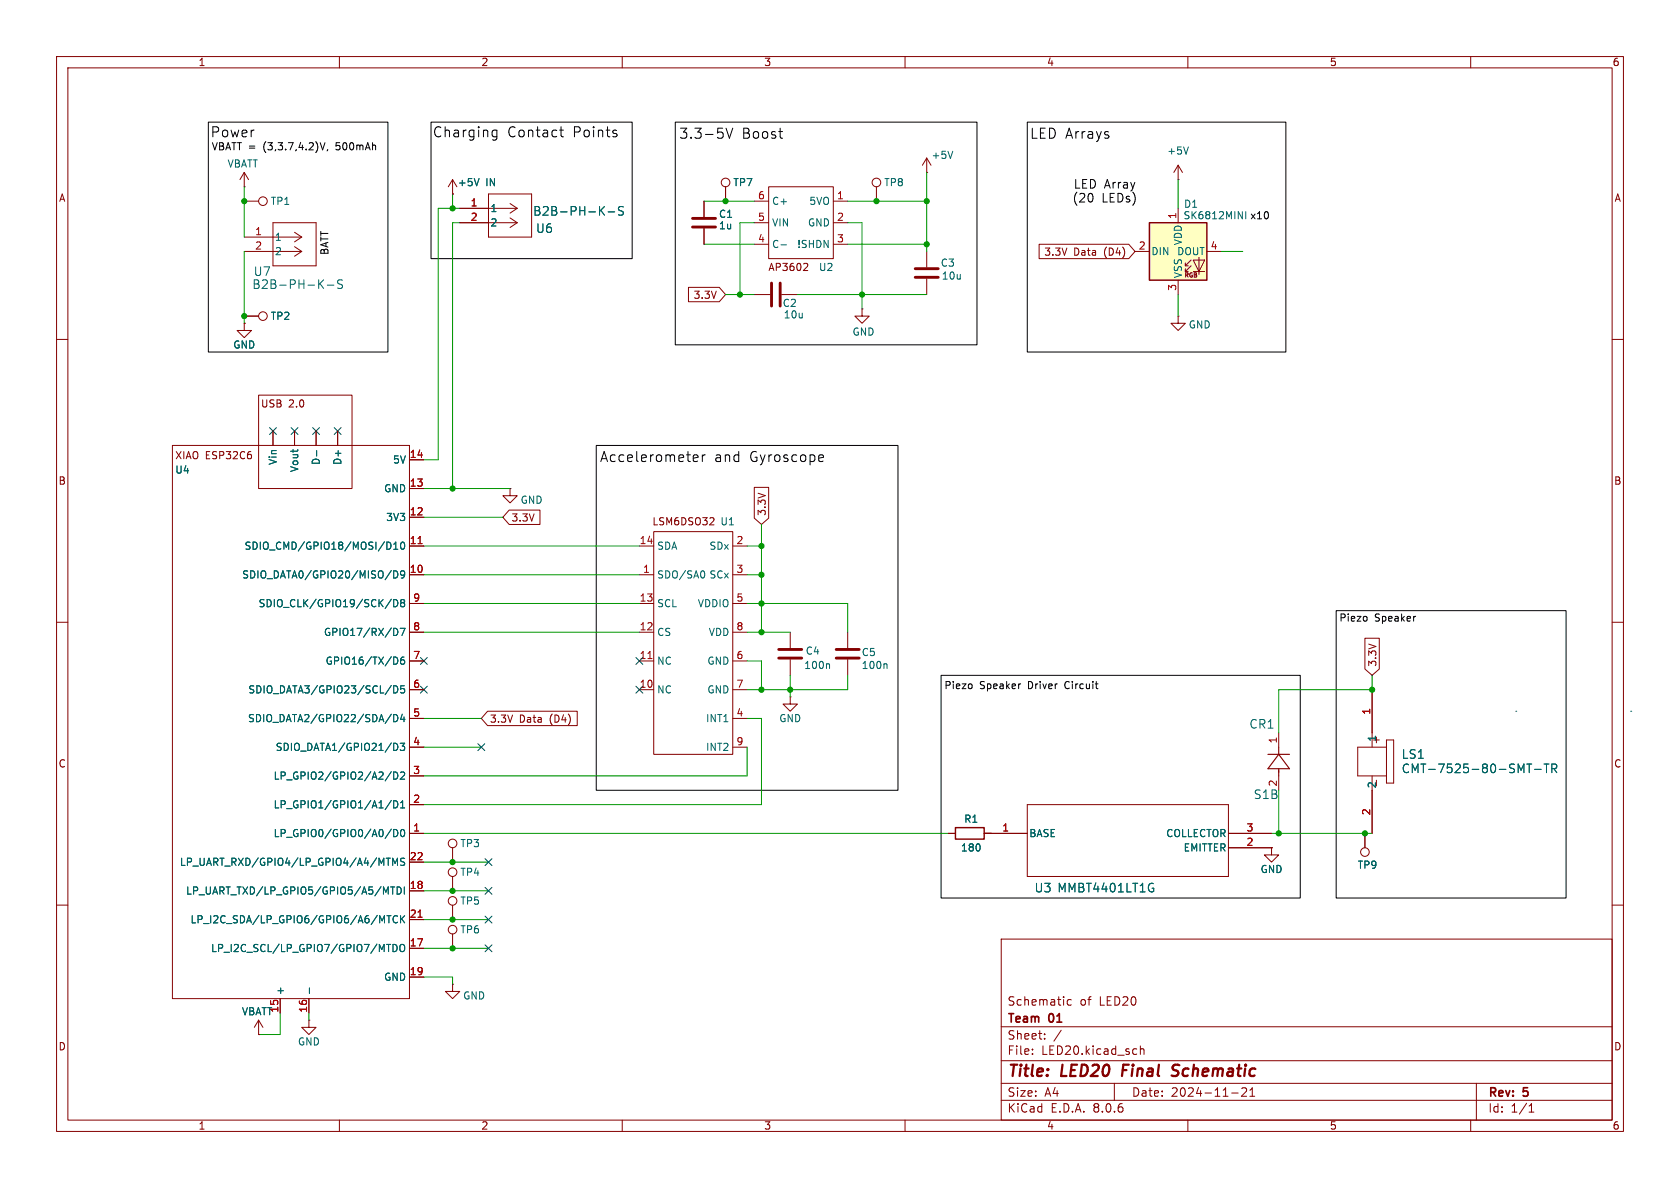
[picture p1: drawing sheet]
<svg xmlns="http://www.w3.org/2000/svg" width="297mm" height="210mm" viewBox="0 0 297 210" stroke-linecap="round" stroke-linejoin="round" font-family="sans-serif">
<g fill="none" stroke="#840000" stroke-width=".18">
<path d="M10 10h277v190h-277zM12 12h273v186h-273zM60 10v2M110 10v2M160 10v2M210 10v2M260 10v2M43.2 33h.1M43.2 30.5l-.8 1.3M43.2 30.5v2.5M43.2 30.5l.7 1.3M43.2 35.6h2.5"/>
<path d="M48.3 39.4h7.6v7.6h-7.6zM80 34.3h.1M80 31.8v2.5M80 31.8l.8 1.2M80 31.8l-.8 1.2M81.3 39.4h10.1M81.3 36.8h10.1M86.4 34.3h7.6v7.6h-7.6zM90.2 38.5l1.2 .9M90.2 36l1.2 .8M91.4 39.4l-1.2 .8M91.4 36.8l-1.2 .9"/>
<path d="M124.5 35.6v2.8M128.3 33v2.6M133.3 39.4h2.6M133.3 35.6h2.6M135.9 33h11.4v12.7h-11.4zM147.3 39.4h2.6M147.3 35.6h2.6M154.9 33v2.6M163.8 30.5h.1M163.8 27.9v2.6M163.8 27.9l-.7 1.3M163.8 27.9l.8 1.3"/>
<path d="M208.3 31.8h.1M208.3 29.2l-.8 1.3M208.3 29.2v2.6M208.3 29.2l.7 1.3M10 60h2M43.2 57.2v1.2h1.2l-1.2 1.3-1.3-1.3h1.3M43.2 57.2h.1M43.2 55.9h2.5M43.2 44.5h10.1M43.2 41.9h10.1M52.1 43.6l1.2 .9M52.1 41.1l1.2 .8"/>
<path d="M53.3 44.5l-1.2 .8M53.3 41.9l-1.2 .9M124.5 40.4v2.8M133.3 52.1h2.8M133.3 43.2h2.6M138.2 52.1h2.8M142.6 46.6l.2 .2-.1 .3-.7 .7h.8M147.3 43.2h2.6M152.4 54.6v1.3h1.3l-1.3 1.3-1.3-1.3h1.3M152.4 54.6h.1M163.8 44.5v2.7M163.8 49.3v2.8"/>
<path d="M285 60h2M30.5 78.7h41.9v97.8h-41.9zM45.7 69.9h16.5v16.5h-16.5zM48.3 76.2v2.5M52.1 76.2v2.5M55.9 76.2v2.5M59.7 76.2v2.5M72.4 96.5h2.5M72.4 91.4h2.5M72.4 86.4h2.5M72.4 81.3h2.5M90.2 86.4v1.2h1.2l-1.2 1.3-1.3-1.3h1.3"/>
<path d="M90.2 86.4h.1M113 96.5h2.6M115.6 94h13.9v39.4h-13.9zM125.4 92.8h.8M126.2 91.6v.5M129.5 96.5h2.6M10 110h2M72.4 101.6h2.5M72.4 116.8h2.5M72.4 111.8h2.5M72.4 106.7h2.5M113 101.6h2.6"/>
<path d="M113 116.8h2.6M113 111.8h2.6M113 106.7h2.6M129.5 101.6h2.6M129.5 116.8h2.6M129.5 111.8h2.6M129.5 106.7h2.6M139.7 111.8v2.8M139.7 116.6v2.8M149.9 111.8v2.8M149.9 116.6v2.8M285 110h2"/>
<path d="M72.4 121.9h2.5M72.4 127h2.5M72.4 132.1h2.5M72.4 137.2h2.5M113 121.9h2.6M129.5 121.9h2.6M129.5 127h2.6M129.5 132.1h2.6M139.7 123.2v1.3h1.3l-1.3 1.2-1.3-1.2h1.3M139.7 123.2h.1M10 160h2M72.4 142.2h2.5"/>
<path d="M72.4 147.3h2.5M72.4 157.5h2.5M72.4 152.4h2.5M80 149.9v2.5M80 154.9v2.6M167.6 147.3h1.3M174 147.3h7.6M181.6 142.2h35.6v12.7h-35.6zM217.2 147.3h7.6M217.2 149.9h7.6M285 160h2M49.5 176.5v2.6"/>
<path d="M54.6 176.5v2.6M72.4 167.6h2.5M72.4 172.7h2.5M72.4 162.6h2.5M80 174v1.3h1.3l-1.3 1.2-1.3-1.2h1.3M80 174h.1M80 160v2.6M80 165.1v2.5M177 166h108v32h-108zM189.4 176.8l-.4-.1-.3 .3v.4l.1 .2h.6M45.7 182.9h.1M45.7 180.3l-.7 1.3"/>
<path d="M45.7 180.3v2.6M45.7 180.3l.8 1.3M54.6 180.3v1.3h1.3l-1.3 1.3-1.3-1.3h1.3M54.6 180.3h.1M60 198v2M110 198v2M160 198v2M177 194.5h108M177 191.5h108M177 187.5h108M177 181.5h108M182.5 186.3v.1"/>
<path d="M182.5 185.5v.1M184.7 183.6v.1M184.7 182.8v.1M187.6 182.1l-1.3 2M197 191.5v3M200.8 185.4l.2 .1M201 186.3l-.2 .1M201.6 184.9v1.5M201.6 185.5l.2-.1 .4 .1v.9M210 198v2M217.7 193.2h1.2M219.5 192.4l.6-.1 .2 .1 .1 .3-.9 1.1h.9"/>
<path d="M221 193.8h.8M221 192.7l.4-.4v1.5M260 198v2M261 191.5v6.5M270.3 196.6h.9M270.3 195.5l.4-.4v1.5"/>
<circle cx="46.5" cy="35.6" r=".76"/>
<circle cx="128.3" cy="32.3" r=".76"/>
<circle cx="154.9" cy="32.3" r=".76"/>
<circle cx="46.5" cy="55.9" r=".76"/>
<circle cx="80" cy="149.1" r=".76"/>
<circle cx="80" cy="154.2" r=".76"/>
<circle cx="80" cy="159.3" r=".76"/>
<circle cx="80" cy="164.3" r=".76"/>
</g>
<path d="M198.6 188.2l-.3 2M208.2 190a.85 .85 0 0 1-1.1 .1M208.2 188.2l-.7 .1a.46 .46 0 0 0-.2 .5 .46 .46 0 0 0 .3 .4l.6 .2" fill="none" stroke="#840000" stroke-width=".4"/>
<path d="M122.4 38.6h4.1M122.4 40.1h4.1M136.4 50v4.1M137.9 50v4.1M161.8 47.5h4.1M161.8 49h4.1M137.7 114.8h4M137.7 116.3h4M147.8 114.8h4.1M147.8 116.3h4.1" fill="none" stroke="#840000" stroke-width=".51"/>
<g fill="none" stroke="#006464" stroke-width=".18">
<path d="M84.7 31.6l-.4 1.2M106.2 37.2l.7 .8M106.9 36.5l-.9 .9M107.5 37.5h1.2M110.2 36.6l-.6-.1-.3 .3 .2 .4 .6 .3v.4l-.2 .1h-.6M168.4 26.7l-.4 1.3M210.1 26l-.4 1.2M56.6 50.1l.6 .9M57.2 49.5l-.9 .8M57.9 50.4h1.1M60.5 49.5h-.5l-.3 .3 .1 .3 .7 .3v.4l-.2 .2-.6-.1M138.1 43.3h.9"/>
<path d="M56 79.7v.9M68.4 95.8a.64 .64 0 0 1 .7 .7 .64 .64 0 0 1-.7 .6M69.6 97.1h.7M69.6 96.2l.4-.4v1.3M70.9 96l.2-.2a.68 .68 0 0 1 .5 .7 .68 .68 0 0 1-.5 .6l-.2-.1-.1-.4zM69.2 100.8l-1.1 1.7M69.2 105.9l-1.1 1.7M69.6 100.9a.64 .64 0 0 1 .7 .6 .64 .64 0 0 1-.7 .7zM69.6 106a.64 .64 0 0 1 .7 .6 .64 .64 0 0 1-.7 .7zM69.6 111.1a.64 .64 0 0 1 .7 .6 .64 .64 0 0 1-.7 .6M69.9 116.1a.68 .68 0 0 1 .4 .7 .68 .68 0 0 1-.4 .6M70.8 111.1h.8l-.5 1.2"/>
<path d="M71.1 106.5l-.3-.2 .3-.3h.2l.2 .2-.2 .3M71.1 106.5l-.3 .3 .1 .3 .2 .2 .3-.1 .1-.2v-.2l-.2-.3M71.1 106.5h.2M71.4 116.1l-.3 .1a.86 .86 0 0 0 0 1.2l.4-.1v-.4l-.2-.3-.4 .1-.1 .2M71.5 101.5l-.2 .2-.4-.1-.1-.1 .1-.5 .4-.1 .2 .1a.84 .84 0 0 1-.3 1.2h-.3M124.3 100.9a.79 .79 0 0 1 0 1.3M146.5 117.3l.2 .2v.7M156.6 117.3l.2 .2v.7M69.2 136.4l-1.1 1.6M69.2 126.2l-1.1 1.7M69.2 121.2l-1.1 1.6M69.6 121.2a.64 .64 0 0 1 .7 .7 .64 .64 0 0 1-.7 .6z"/>
<path d="M69.6 126.3a.64 .64 0 0 1 .7 .6 .64 .64 0 0 1-.7 .7zM69.6 136.5a.64 .64 0 0 1 .7 .6 .64 .64 0 0 1-.7 .6zM69.6 131.4a.64 .64 0 0 1 .7 .6 .64 .64 0 0 1-.7 .7M70.8 131.4h.7l-.4 .5 .4 .1v.5l-.2 .2-.5-.2M70.8 136.6l.5-.1 .2 .3-.7 .9h.7M71.1 126.2l-.3 1h.8M71.4 126.7v.9M71.5 121.2h-.6l-.1 .6 .2-.1 .4 .1 .1 .2v.4l-.2 .1-.5-.1M67.8 156.8l.4 .9 .4-.9v1.3M68.3 151.7h.7M68.6 151.7v1.3M69.1 156.8h.7"/>
<path d="M69.2 146.6l-1.1 1.6M69.2 141.5l-1.1 1.6M69.4 153v-1.3l.4 .9 .5-.9v1.3M69.4 156.8v1.3M69.6 141.5a.64 .64 0 0 1 .7 .7 .64 .64 0 0 1-.7 .6zM69.6 146.6a.64 .64 0 0 1 .7 .7 .64 .64 0 0 1-.7 .6zM70.2 156.8a.64 .64 0 0 1 .7 .6 .64 .64 0 0 1-.7 .7zM70.8 142.8h.7M70.8 141.9l.4-.4v1.3M70.9 146.8l.2-.2a.68 .68 0 0 1 .5 .7 .68 .68 0 0 1-.5 .6l-.2-.1-.1-.4zM71.5 156.8v1.3M71.5 151.8l-.4-.1-.3 .3 .1 .3 .6 .2v.4l-.2 .1-.5-.1"/>
<path d="M203.5 156.1l.4 .1M203.7 157h.3v.5l-.3 .2M54.7 174.7v.9M67.5 162.8l.5-.9v1.2M68.3 166.9h.8M68.4 161.9h.7M68.8 161.9v1.2M69.5 166.9a.64 .64 0 0 1 .7 .7 .64 .64 0 0 1-.7 .6zM70.3 162a.6 .6 0 0 0-.9 .4 .6 .6 0 0 0 .6 .7l.3-.1M70.8 167.1l.2-.2a.43 .43 0 0 1 .5 .5v.4a.42 .42 0 0 1-.4 .4 .42 .42 0 0 1-.4-.4zM70.8 161.9v1.2M71 162.4l.5 .7"/>
<path d="M71.5 161.9l-.7 .7"/>
</g>
<path d="M73.9 96.1h.7M114.5 116.4h.8M73.9 162.1h.7" fill="none" stroke="#a90000" stroke-width=".18"/>
<path d="M168.9 146.3h5.1v2h-5.1z" fill="none" stroke="#840000" stroke-width=".25"/>
<path d="M203.2 39.4h10.2v10.1h-10.2z" fill="#ffffc2"/>
<g fill="none" stroke="#840000" stroke-width=".18">
<path d="M80 34.3h.1M81.3 36.8h5.1M81.3 39.4h5.1M124.5 35.6v2.8M128.3 33v2.6M208.3 36.8v2.6M43.2 57.2h.1M43.2 55.9h2.5M121.7 50.8h5.5l1.1 1.3-1.1 1.2h-5.5zM124.5 40.4v2.8M183.7 43.2h15.8l1.2 1.3-1.2 1.2h-15.8zM200.7 44.5h2.5"/>
<path d="M208.3 55.9v1.3h1.2l-1.2 1.2-1.3-1.2h1.3M208.3 55.9h.1M208.3 49.5v2.6M209.5 48h.6M209.5 47h.6M210.6 47l-1.1 1v-.5M210.6 46l-1.1 1v-.5M210.9 46h2.1l-1 2zM210.9 48h2.1M212 45.5v3M213.4 44.5h2.5M48.3 76.2v2.5"/>
<path d="M52.1 76.2v2.5M55.9 76.2v2.5M59.7 76.2v2.5M72.4 96.5h2.5M72.4 91.4h2.5M72.4 86.4h2.5M72.4 81.3h2.5M90 90.2h5.5v2.5h-5.5l-1.1-1.3zM133.3 86.2h2.6v5.4l-1.3 1.1-1.3-1.1zM72.4 101.6h2.5M72.4 116.8h2.5M72.4 111.8h2.5"/>
<path d="M72.4 106.7h2.5M241.3 112.8h2.5v5.5l-1.2 1.1-1.3-1.1zM72.4 132.1h2.5M72.4 137.2h2.5M72.4 127h2.5M72.4 121.9h2.5M86.2 125.7h15.8v2.6h-15.8l-1.1-1.3zM226.1 129.5v2.6M226.1 137.2v2.5M242.6 121.9v10.2M242.6 137.2v10.1M243.3 137.9v1"/>
<path d="M245.1 130.8h1.3v7.6h-1.3zM245.1 132.1h-5.1v5.1h5.1M72.4 147.3h2.5M72.4 157.5h2.5M72.4 142.2h2.5M72.4 152.4h2.5M167.6 147.3h1.3M174 147.3h7.6M217.2 147.3h7.6M217.2 149.9h7.6M224.8 149.9v1.2h1.3l-1.3 1.3-1.3-1.3h1.3M224.8 149.9h.1"/>
<path d="M241.3 147.3v2.6M49.5 176.5v2.6M54.6 176.5v2.6M72.4 167.6h2.5M72.4 172.7h2.5M72.4 162.6h2.5M45.7 182.9h.1"/>
<circle cx="241.3" cy="150.6" r=".76"/>
</g>
<path d="M203.2 39.4h10.2v10.1h-10.2z" fill="none" stroke="#840000" stroke-width=".25"/>
<g fill="none" stroke="#006464" stroke-width=".18">
<path d="M84.7 31.6l-.4 1.2M106.2 37.2l.7 .8M106.9 36.5l-.9 .9M107.5 37.5h1.2M110.2 36.6l-.6-.1-.3 .3 .2 .4 .6 .3v.4l-.2 .1h-.6M218.9 37.4l.7 1.3v-1.3M220.2 37.4v1.3M56 79.7v.9M68.4 95.8a.64 .64 0 0 1 .7 .7 .64 .64 0 0 1-.7 .6M69.6 97.1h.7M69.6 96.2l.4-.4v1.3M70.9 96l.2-.2a.68 .68 0 0 1 .5 .7 .68 .68 0 0 1-.5 .6l-.2-.1-.1-.4z"/>
<path d="M69.2 100.8l-1.1 1.7M69.2 105.9l-1.1 1.7M69.6 100.9a.64 .64 0 0 1 .7 .6 .64 .64 0 0 1-.7 .7zM69.6 106a.64 .64 0 0 1 .7 .6 .64 .64 0 0 1-.7 .7zM69.6 111.1a.64 .64 0 0 1 .7 .6 .64 .64 0 0 1-.7 .6M69.9 116.1a.68 .68 0 0 1 .4 .7 .68 .68 0 0 1-.4 .6M70.8 111.1h.8l-.5 1.2M71.1 106.5l-.3-.2 .3-.3h.2l.2 .2-.2 .3M71.1 106.5l-.3 .3 .1 .3 .2 .2 .3-.1 .1-.2v-.2l-.2-.3M71.1 106.5h.2M71.4 116.1l-.3 .1a.86 .86 0 0 0 0 1.2l.4-.1v-.4l-.2-.3-.4 .1-.1 .2M71.5 101.5l-.2 .2-.4-.1-.1-.1 .1-.5 .4-.1 .2 .1a.84 .84 0 0 1-.3 1.2h-.3"/>
<path d="M69.2 136.4l-1.1 1.6M69.2 126.2l-1.1 1.7M69.2 121.2l-1.1 1.6M69.6 121.2a.64 .64 0 0 1 .7 .7 .64 .64 0 0 1-.7 .6zM69.6 126.3a.64 .64 0 0 1 .7 .6 .64 .64 0 0 1-.7 .7zM69.6 136.5a.64 .64 0 0 1 .7 .6 .64 .64 0 0 1-.7 .6zM69.6 131.4a.64 .64 0 0 1 .7 .6 .64 .64 0 0 1-.7 .7M70.8 131.4h.7l-.4 .5 .4 .1v.5l-.2 .2-.5-.2M70.8 136.6l.5-.1 .2 .3-.7 .9h.7M71.1 126.2l-.3 1h.8M71.4 126.7v.9M71.5 121.2h-.6l-.1 .6 .2-.1 .4 .1 .1 .2v.4l-.2 .1-.5-.1"/>
<path d="M269.9 135.1h.9M270.4 135.1v1.5M271.3 136h1.2M273 135.1h.8M273.4 135.1v1.5M274.3 135.9l.8-.1 .1-.2-.1-.4-.2-.1h-.6v1.5M274.7 135.9l.5 .7M67.8 156.8l.4 .9 .4-.9v1.3M68.3 151.7h.7M68.6 151.7v1.3M69.1 156.8h.7M69.2 146.6l-1.1 1.6"/>
<path d="M69.2 141.5l-1.1 1.6M69.4 153v-1.3l.4 .9 .5-.9v1.3M69.4 156.8v1.3M69.6 141.5a.64 .64 0 0 1 .7 .7 .64 .64 0 0 1-.7 .6zM69.6 146.6a.64 .64 0 0 1 .7 .7 .64 .64 0 0 1-.7 .6zM70.2 156.8a.64 .64 0 0 1 .7 .6 .64 .64 0 0 1-.7 .7zM70.8 142.8h.7M70.8 141.9l.4-.4v1.3M70.9 146.8l.2-.2a.68 .68 0 0 1 .5 .7 .68 .68 0 0 1-.5 .6l-.2-.1-.1-.4zM71.5 156.8v1.3M71.5 151.8l-.4-.1-.3 .3 .1 .3 .6 .2v.4l-.2 .1-.5-.1M203.5 156.1l.4 .1"/>
<path d="M203.7 157h.3v.5l-.3 .2M54.7 174.7v.9M67.5 162.8l.5-.9v1.2M68.3 166.9h.8M68.4 161.9h.7M68.8 161.9v1.2M69.5 166.9a.64 .64 0 0 1 .7 .7 .64 .64 0 0 1-.7 .6zM70.3 162a.6 .6 0 0 0-.9 .4 .6 .6 0 0 0 .6 .7l.3-.1M70.8 167.1l.2-.2a.43 .43 0 0 1 .5 .5v.4a.42 .42 0 0 1-.4 .4 .42 .42 0 0 1-.4-.4zM70.8 161.9v1.2M71 162.4l.5 .7M71.5 161.9l-.7 .7"/>
</g>
<path d="M224.2 133.4h3.8M226.1 132.1v1.3M226.1 135.9v1.3M226.1 133.4l1.9 2.5h-3.8z" fill="none" stroke="#840000" stroke-width=".2"/>
<g fill="none" stroke="#000" stroke-width=".18">
<path d="M36.8 21.6h31.8v40.6h-31.8zM56.6 25.2l.4 1.3 .5-1.3M57.9 26.4l-.1 .3M76.2 21.6h35.6v24.1h-35.6zM87.2 24.1h.6M87.2 23.1h.6M87.8 23v1.4a.48 .48 0 0 1-.7 .3M98.9 23h.7M99.2 22.4v1.5l.1 .2 .3 .1M108.8 23.6l.3 .2-.3 .4M108.8 23l.2 .1M119.4 21.6h53.3v39.4h-53.3z"/>
<path d="M128.4 22.7l.5 1.7 .6-1.7M137.7 23.3h.6M138.2 24.4h.1M181.6 21.6h45.7v40.6h-45.7zM105.4 78.7h53.3v61h-53.3zM122.8 80.4l.5 .1 .1 .3-.8 .2M123.3 81.5l-.5 .1M124.2 80.4v1.2M124.7 80.4l-.4 .1-.1 .2M145 80.4l.5 .1 .1 .3-.9 .2M145.5 81.5l-.5 .1M166.4 119.4h63.5v39.4h-63.5z"/>
<path d="M236.2 108h40.7v50.8h-40.7zM241.6 109.1v.6M250.1 109h.2M171.8 121v.6M180.3 120.9h.1M193.6 120.9h.5M194 121.7h.1"/>
</g>
<path d="M268 125.7h.1M288.3 125.7h.1" fill="none" stroke="#0000c2" stroke-width=".18"/>
<g fill="none" stroke="#009600" stroke-width=".18">
<path d="M43.2 33v8.9M80 34.3v2.5M81.3 39.4h-1.3v47M81.3 36.8h-3.8v44.5h-2.6M124.5 35.6h8.8M133.3 39.4h-2.5v12.7M149.9 39.4h2.5v15.2M149.9 35.6h13.9M163.8 30.5v14M208.3 31.8v5M43.2 44.5v12.7M124.5 43.2h8.8"/>
<path d="M128.3 52.1h5M141 52.1h22.8M149.9 43.2h13.9M208.3 52.1v3.8M215.9 44.5h3.8M74.9 86.4h15.3M74.9 91.4h14M74.9 96.5h38.1M132.1 96.5h2.5M134.6 92.7v19.1M74.9 111.8h38.1M74.9 106.7h38.1"/>
<path d="M74.9 101.6h38.1M132.1 116.8h2.5v5.1M132.1 111.8h7.6M132.1 106.7h17.8v5.1M132.1 101.6h2.5M139.7 119.4v3.8M149.9 119.4v2.5h-17.8M242.6 119.4v2.5h-16.5v7.6M74.9 127h10.2M74.9 132.1h10.2M132.1 127h2.5v15.2h-59.7M132.1 132.1v5.1h-57.2"/>
<path d="M226.1 139.7v7.6M74.9 152.4h11.5M74.9 157.5h11.5M74.9 147.3h92.7M174 147.3h1.3M224.8 147.3h17.8M49.5 179.1v3.8h-3.8M54.6 179.1v1.2M74.9 162.6h11.5M74.9 167.6h11.5M74.9 172.7h5.1v1.3"/>
</g>
<g fill="none" stroke="#000084" stroke-width=".18">
<path d="M47.7 75.6l1.2 1.2M48.9 75.6l-1.2 1.2M51.5 75.6l1.2 1.2M52.7 75.6l-1.2 1.2M55.3 75.6l1.2 1.2M56.5 75.6l-1.2 1.2M59.1 75.6l1.2 1.2M60.3 75.6l-1.2 1.2M74.3 116.2l1.2 1.2M75.5 116.2l-1.2 1.2M112.4 116.2l1.2 1.2M113.6 116.2l-1.2 1.2"/>
<path d="M74.3 121.3l1.2 1.2M75.5 121.3l-1.2 1.2M84.5 131.5l1.2 1.2M85.7 131.5l-1.2 1.2M112.4 121.3l1.2 1.2M113.6 121.3l-1.2 1.2M85.8 151.8l1.2 1.2M85.8 156.9l1.2 1.2M87 151.8l-1.2 1.2M87 156.9l-1.2 1.2M85.8 162l1.2 1.2M85.8 167l1.2 1.2"/>
<path d="M87 162l-1.2 1.2M87 167l-1.2 1.2"/>
</g>
<path d="M73.9 96.1h.7M73.9 162.1h.7" fill="none" stroke="#a90000" stroke-width=".18"/>
<g fill="#009600" stroke="#009600" stroke-width=".18">
<circle cx="80" cy="86.4" r=".46"/>
<circle cx="43.2" cy="35.6" r=".46"/>
<circle cx="43.2" cy="55.9" r=".46"/>
<circle cx="80" cy="36.8" r=".46"/>
<circle cx="134.6" cy="96.5" r=".46"/>
<circle cx="130.8" cy="52.1" r=".46"/>
<circle cx="128.3" cy="35.6" r=".46"/>
<circle cx="139.7" cy="121.9" r=".46"/>
<circle cx="134.6" cy="121.9" r=".46"/>
<circle cx="134.6" cy="106.7" r=".46"/>
<circle cx="134.6" cy="101.6" r=".46"/>
<circle cx="134.6" cy="111.8" r=".46"/>
<circle cx="80" cy="157.5" r=".46"/>
<circle cx="80" cy="162.6" r=".46"/>
<circle cx="80" cy="167.6" r=".46"/>
<circle cx="80" cy="152.4" r=".46"/>
<circle cx="163.8" cy="43.2" r=".46"/>
<circle cx="163.8" cy="35.6" r=".46"/>
<circle cx="152.4" cy="52.1" r=".46"/>
<circle cx="154.9" cy="35.6" r=".46"/>
<circle cx="241.3" cy="147.3" r=".46"/>
<circle cx="226.1" cy="147.3" r=".46"/>
<circle cx="242.6" cy="121.9" r=".46"/>
</g>
<g font-size="2.8" fill="#840000">
<text x="178" y="190.9">Title:</text>
<text x="187.7" y="190.9">LED20</text>
<text x="199.2" y="190.9">Final</text>
<text x="208.9" y="190.9">Schematic</text>
</g>
<g font-size="2.5">
<text x="37.2" y="24.5">Power</text>
<text x="76.4" y="24.5">Charging</text>
<text x="89.7" y="24.5">Contact</text>
<text x="101.3" y="24.5">Points</text>
<text x="120" y="24.7">3.3-5V</text>
<text x="131.1" y="24.7">Boost</text>
<text x="182" y="24.7">LED Arrays</text>
<text x="106" y="81.9">Accelerometer</text>
<text x="126.2" y="81.9">and</text>
<text x="132.5" y="81.9">Gyroscope</text>
</g>
<g font-size="2.1">
<text x="189.7" y="33.5">LED Array</text>
<text x="189.5" y="36">(20</text>
<text x="194.7" y="36">LEDs)</text>
</g>
<g font-size="2.1" fill="#006464">
<text x="94.2" y="38.3">B2B-PH-K-S</text>
<text x="94.7" y="41.4">U6</text>
<text x="44.5" y="51.3">B2B-PH-K-S</text>
<text x="44.8" y="49">U7</text>
<text x="220.8" y="129">CR1</text>
<text x="247.7" y="134.3">LS1</text>
<text x="247.7" y="136.9">CMT-7525-80-SMT-TR</text>
<text x="221.5" y="141.5">S1B</text>
<text x="182.8" y="158">U3 MMBT4401LT1G</text>
</g>
<g font-size="2.1" fill="#840000">
<text x="178" y="178">Schematic</text>
<text x="190.9" y="178">of</text>
<text x="194.4" y="178">LED20</text>
<text x="178" y="184">Sheet:</text>
<text x="178" y="181.2">Team</text>
<text x="185.5" y="181.2">01</text>
<text x="178" y="186.7">File:</text>
<text x="184.1" y="186.7">LED20.kicad_sch</text>
<text x="178" y="196.9">KiCad</text>
<text x="178" y="194.1">Size:</text>
<text x="184.7" y="194.1">A4</text>
<text x="185.7" y="196.9">E.D.A.</text>
<text x="193.3" y="196.9">8.0.6</text>
<text x="200" y="194.1">Date:</text>
<text x="207" y="194.1">2024-11-21</text>
<text x="263" y="194.3">Rev:</text>
<text x="263" y="196.9">Id:</text>
<text x="267.1" y="196.9">1/1</text>
<text x="269.4" y="194.3">5</text>
</g>
<g font-size="1.8" fill="#840000">
<text x="35" y="11.9">1</text>
<text x="85" y="11.9">2</text>
<text x="135" y="11.9">3</text>
<text x="185" y="11.9">4</text>
<text x="235" y="11.9">5</text>
<text x="285" y="11.9">6</text>
<text x="10.3" y="35.9">A</text>
<text x="285.3" y="35.9">A</text>
<text x="184.5" y="45.4">3.3V</text>
<text x="189.8" y="45.4">Data</text>
<text x="195.3" y="45.4">(D4)</text>
<text x="122.5" y="53">3.3V</text>
<text x="135.7" y="48.1">AP3602</text>
<text x="46" y="72.2">USB</text>
<text x="51" y="72.2">2.0</text>
<text x="30.9" y="81.4">XIAO ESP32C6</text>
<text x="10.3" y="85.9">B</text>
<text x="285.3" y="85.9">B</text>
<text x="90.3" y="92.4">3.3V</text>
<text x="115.2" y="93.1">LSM6DSO32</text>
<text x="135.6" y="91.3" transform="rotate(-90 135.6 91.3)">3.3V</text>
<text x="243.5" y="118" transform="rotate(-90 243.5 118)">3.3V</text>
<text x="86.5" y="128">3.3V</text>
<text x="91.8" y="128">Data</text>
<text x="97.3" y="128">(D4)</text>
<text x="10.3" y="135.9">C</text>
<text x="285.3" y="135.9">C</text>
<text x="10.3" y="185.9">D</text>
<text x="285.3" y="185.9">D</text>
<text x="35" y="199.9">1</text>
<text x="85" y="199.9">2</text>
<text x="135" y="199.9">3</text>
<text x="185" y="199.9">4</text>
<text x="235" y="199.9">5</text>
<text x="285" y="199.9">6</text>
</g>
<g font-size="1.8">
<text x="37.3" y="26.8">VBATT =</text>
<text x="46.6" y="26.8">(3,3.7,4.2)V,</text>
<text x="59.7" y="26.8">500mAh</text>
<text x="220.9" y="39">x10</text>
<text x="58.3" y="45.2" transform="rotate(-90 58.3 45.2)">BATT</text>
<text x="236.7" y="110.1">Piezo</text>
<text x="243" y="110.1">Speaker</text>
<text x="166.9" y="122">Piezo</text>
<text x="173.2" y="122">Speaker</text>
<text x="181.8" y="122">Driver</text>
<text x="188.5" y="122">Circuit</text>
</g>
<g font-size="1.8" fill="#006464">
<text x="40.1" y="29.8">VBATT</text>
<text x="164.6" y="28.3">+5V</text>
<text x="206.2" y="27.5">+5V</text>
<text x="80.8" y="33.1">+5V</text>
<text x="85.9" y="33.1">IN</text>
<text x="129.5" y="33.1">TP7</text>
<text x="156.2" y="33.1">TP8</text>
<text x="47.8" y="36.4">TP1</text>
<text x="86.6" y="37.7">1</text>
<text x="86.6" y="40.2">2</text>
<text x="127" y="38.7">C1</text>
<text x="127" y="40.7">1u</text>
<text x="136.4" y="40.2">VIN</text>
<text x="136.4" y="36.4">C+</text>
<text x="142.7" y="40.2">GND</text>
<text x="143" y="36.4">5VO</text>
<text x="209.1" y="39">SK6812MINI</text>
<text x="209.2" y="36.9">D1</text>
<text x="48.5" y="42.8">1</text>
<text x="48.5" y="45.3">2</text>
<text x="136.4" y="44">C-</text>
<text x="140.9" y="44">!SHDN</text>
<text x="166.2" y="47.3">C3</text>
<text x="203.5" y="45.3">DIN</text>
<text x="208" y="45.3">DOUT</text>
<text x="209.1" y="43.5" transform="rotate(-90 209.1 43.5)">VDD</text>
<text x="144.7" y="48.1">U2</text>
<text x="166.4" y="49.6">10u</text>
<text x="209.1" y="49.3" transform="rotate(-90 209.1 49.3)">VSS</text>
<text x="47.8" y="56.7">TP2</text>
<text x="138.3" y="54.5">C2</text>
<text x="138.5" y="56.5">10u</text>
<text x="150.6" y="59.5">GND</text>
<text x="210.1" y="58.3">GND</text>
<text x="41.1" y="61.8">GND</text>
<text x="30.9" y="83.9">U4</text>
<text x="49.1" y="82.3" transform="rotate(-90 49.1 82.3)">Vin</text>
<text x="52.9" y="83.6" transform="rotate(-90 52.9 83.6)">Vout</text>
<text x="56.7" y="82.3" transform="rotate(-90 56.7 82.3)">D-</text>
<text x="60.6" y="82.3" transform="rotate(-90 60.6 82.3)">D+</text>
<text x="69.4" y="82.1">5V</text>
<text x="67.8" y="87.2">GND</text>
<text x="91.9" y="89.3">GND</text>
<text x="68.2" y="92.3">3V3</text>
<text x="127.3" y="93.1">U1</text>
<text x="43.1" y="97.4">SDIO_CMD/GPIO18/MOSI/D10</text>
<text x="116.1" y="97.4">SDA</text>
<text x="125.3" y="97.4">SDx</text>
<text x="42.7" y="102.5">SDIO_DATA0/GPIO20/MISO/D9</text>
<text x="45.6" y="107.5">SDIO_CLK/GPIO19/SCK/D8</text>
<text x="116.1" y="102.5">SDO/SA0</text>
<text x="116.1" y="107.5">SCL</text>
<text x="123.3" y="107.5">VDDIO</text>
<text x="125.3" y="102.5">SCx</text>
<text x="57.2" y="112.6">GPIO17/RX/D7</text>
<text x="116.1" y="112.6">CS</text>
<text x="125.2" y="112.6">VDD</text>
<text x="57.5" y="117.7">GPIO16/TX/D6</text>
<text x="116.1" y="117.7">NC</text>
<text x="125" y="117.7">GND</text>
<text x="142.1" y="118.5">100n</text>
<text x="142.3" y="115.9">C4</text>
<text x="152.2" y="118.5">100n</text>
<text x="152.2" y="116.2">C5</text>
<text x="43.8" y="122.8">SDIO_DATA3/GPIO23/SCL/D5</text>
<text x="116.1" y="122.8">NC</text>
<text x="125" y="122.8">GND</text>
<text x="43.7" y="127.9">SDIO_DATA2/GPIO22/SDA/D4</text>
<text x="124.7" y="127.9">INT1</text>
<text x="137.7" y="127.9">GND</text>
<text x="243.4" y="131.2" transform="rotate(-90 243.4 131.2)">1</text>
<text x="48.6" y="132.9">SDIO_DATA1/GPIO21/D3</text>
<text x="124.7" y="132.9">INT2</text>
<text x="48.3" y="143.1">LP_GPIO1/GPIO1/A1/D1</text>
<text x="48.3" y="138">LP_GPIO2/GPIO2/A2/D2</text>
<text x="225.8" y="139.1" transform="rotate(-90 225.8 139.1)">2</text>
<text x="243.4" y="139.4" transform="rotate(-90 243.4 139.4)">2</text>
<text x="48.3" y="148.2">LP_GPIO0/GPIO0/A0/D0</text>
<text x="81.3" y="150">TP3</text>
<text x="170.4" y="145.6">R1</text>
<text x="181.9" y="148.2">BASE</text>
<text x="206.1" y="148.2">COLLECTOR</text>
<text x="31.7" y="153.3">LP_UART_RXD/GPIO4/LP_GPIO4/A4/MTMS</text>
<text x="81.3" y="155">TP4</text>
<text x="169.8" y="150.7">180</text>
<text x="209.2" y="150.7">EMITTER</text>
<text x="222.8" y="154.5">GND</text>
<text x="239.9" y="153.8">TP9</text>
<text x="32.8" y="158.3">LP_UART_TXD/LP_GPIO5/GPIO5/A5/MTDI</text>
<text x="81.3" y="160.1">TP5</text>
<text x="33.6" y="163.4">LP_I2C_SDA/LP_GPIO6/GPIO6/A6/MTCK</text>
<text x="81.3" y="165.2">TP6</text>
<text x="37.2" y="168.5">LP_I2C_SCL/LP_GPIO7/GPIO7/MTDO</text>
<text x="67.8" y="173.6">GND</text>
<text x="42.7" y="179.7">VBATT</text>
<text x="49.3" y="179.1" transform="rotate(-90 49.3 179.1)">15</text>
<text x="50.4" y="176" transform="rotate(-90 50.4 176)">+</text>
<text x="81.8" y="176.9">GND</text>
<text x="52.6" y="185">GND</text>
</g>
<g font-size="1.8" fill="#a90000">
<text x="133.9" y="35.3">6</text>
<text x="147.9" y="35.3">1</text>
<text x="45" y="41.7">1</text>
<text x="83.1" y="36.6">1</text>
<text x="83.1" y="39.1">2</text>
<text x="133.9" y="39.1">5</text>
<text x="147.9" y="39.1">2</text>
<text x="208" y="38.8" transform="rotate(-90 208 38.8)">1</text>
<text x="45" y="44.2">2</text>
<text x="133.9" y="42.9">4</text>
<text x="147.9" y="42.9">3</text>
<text x="201.2" y="44.2">2</text>
<text x="213.9" y="44.2">4</text>
<text x="208" y="51.5" transform="rotate(-90 208 51.5)">3</text>
<text x="72.3" y="81">14</text>
<text x="72.3" y="86.1">13</text>
<text x="72.3" y="91.2">12</text>
<text x="72.3" y="101.3">10</text>
<text x="72.3" y="96.3">11</text>
<text x="113" y="96.3">14</text>
<text x="113.6" y="101.3">1</text>
<text x="130.1" y="96.3">2</text>
<text x="130.1" y="101.3">3</text>
<text x="73" y="106.4">9</text>
<text x="113" y="106.4">13</text>
<text x="130.1" y="106.4">5</text>
<text x="73" y="111.5">8</text>
<text x="113" y="111.5">12</text>
<text x="130.1" y="111.5">8</text>
<text x="73" y="116.6">7</text>
<text x="113" y="116.6">11</text>
<text x="130.1" y="116.6">6</text>
<text x="73" y="121.7">6</text>
<text x="113" y="121.7">10</text>
<text x="130.1" y="121.7">7</text>
<text x="73" y="131.8">4</text>
<text x="73" y="126.7">5</text>
<text x="130.1" y="126.7">4</text>
<text x="130.1" y="131.8">9</text>
<text x="225.8" y="131.5" transform="rotate(-90 225.8 131.5)">1</text>
<text x="242.3" y="126.4" transform="rotate(-90 242.3 126.4)">1</text>
<text x="73" y="136.9">3</text>
<text x="73" y="142">2</text>
<text x="73" y="147.1">1</text>
<text x="177.1" y="147.1">1</text>
<text x="220.3" y="149.6">2</text>
<text x="220.3" y="147.1">3</text>
<text x="242.3" y="144.2" transform="rotate(-90 242.3 144.2)">2</text>
<text x="72.3" y="152.1">22</text>
<text x="72.3" y="157.2">18</text>
<text x="72.3" y="167.4">17</text>
<text x="72.3" y="162.3">21</text>
<text x="72.3" y="172.5">19</text>
<text x="54.4" y="179.1" transform="rotate(-90 54.4 179.1)">16</text>
</g>
<text font-size="1.1" fill="#840000" x="209.3" y="49.3">RGB</text>
</svg>
